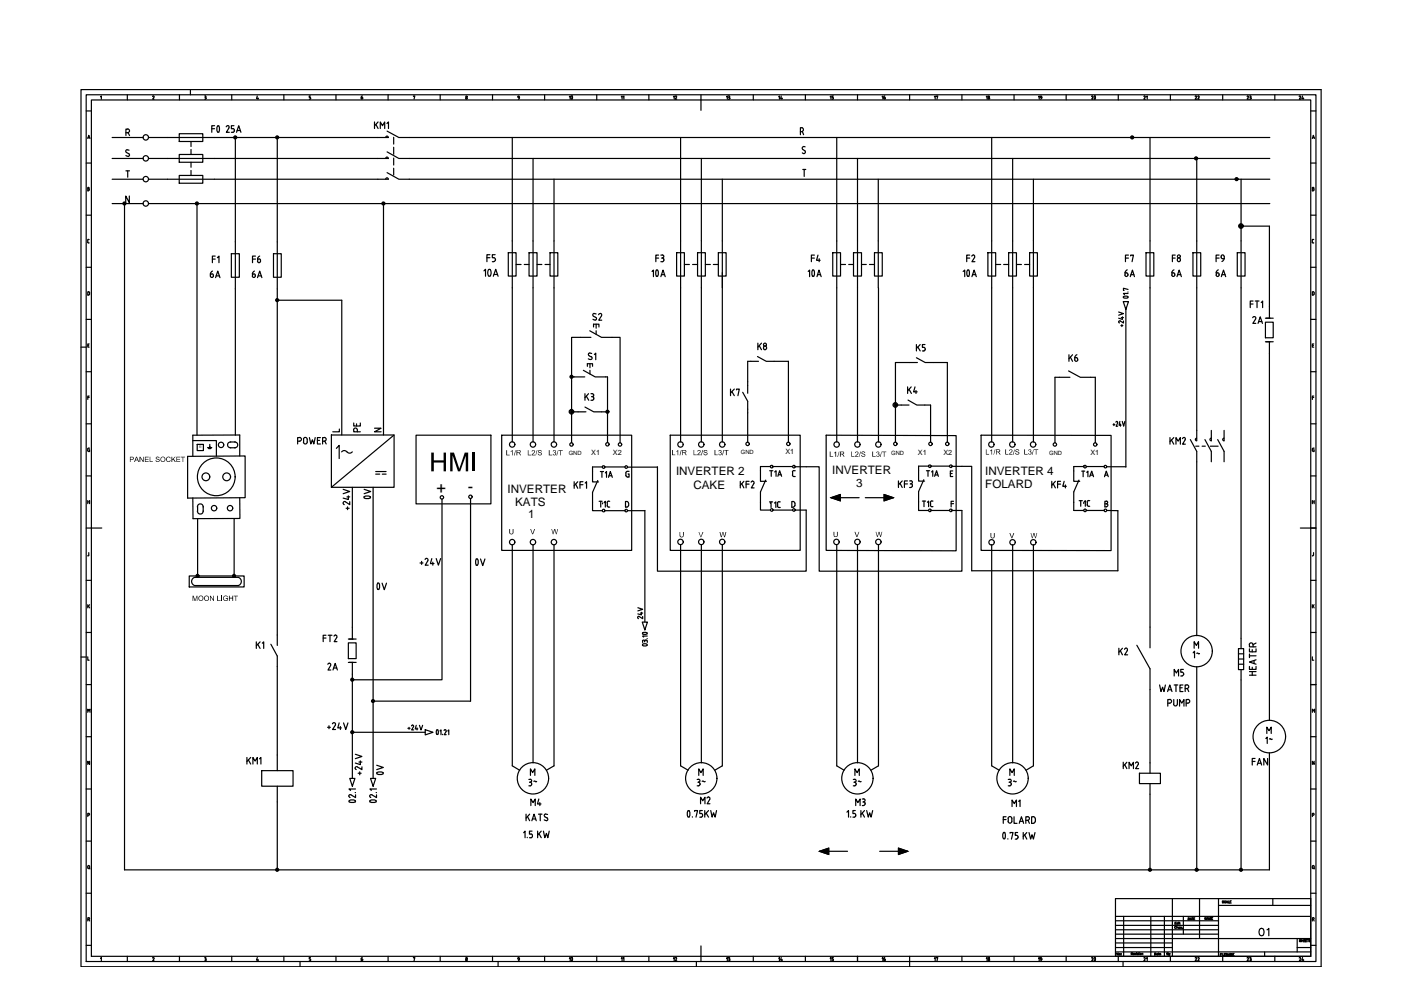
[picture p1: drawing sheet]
<svg xmlns="http://www.w3.org/2000/svg" width="297mm" height="210mm" viewBox="0 0 297 210" stroke-linecap="round" stroke-linejoin="round" font-family="sans-serif">
<!-- layer: 035 -->
<g fill="none" stroke="#000" stroke-width=".25">
<path d="M17.2 19h262.9v186h-262.9zM40.4 19v1.1M18.3 23.5h1.1M18.3 34.6h1.1M19.4 21.2h258.5v181.6h-258.5zM21.3 20.5l.2-.2v.7M27 20.1v1.1M32.3 20.5l.3-.1-.2 .6h.3M38 20.1v1.1M43.4 20.3h.1M43.4 21h.1M43.5 20.6h.1"/>
<path d="M43.5 20.3l.2 .2-.2 .1M43.5 20.6l.2 .2M43.7 20.9l-.2 .1M43.7 20.8v.1M49.1 20.1v1.1M54.6 20.3l-.2 .6h.4M54.7 20.7v.3M60.2 20.1v1.1M65.8 20.3h-.2v.3l.3 .2M65.9 20.8l-.1 .2h-.2M71.2 20.1v1.1M82.3 20.1v1.1"/>
<path d="M87.7 20.4l.3-.1-.2 .7M93.3 20.1v1.1M98.7 20.8l.2 .2 .1-.2M98.7 20.8l.2-.2 .1 .2M104.4 20.1v1.1M115.5 20.1v1.1M126.5 20.1v1.1M137.6 20.1v1.1M148.6 20.1v1.1M159.7 20.1v1.1M170.8 20.1v1.1M181.8 20.1v1.1"/>
<path d="M192.9 20.1v1.1M203.9 20.1v1.1M215 20.1v1.1M226 20.1v1.1M237.1 20.1v1.1M248.1 20.1v1.1M259.2 20.1v1.1M270.3 20.1v1.1M277.9 23.5h1.1M277.9 34.6h1.1M18.3 45.6h1.1M18.3 56.7h1.1"/>
<path d="M18.6 51.3l.3 .2M18.6 40h.2M18.6 51v.3M18.8 40l.2 .2-.2 .2M18.8 40l.1-.2-.3-.1v.8h.2M18.8 50.7l-.2 .2M18.8 50.8h.1M277.9 45.6h1.1M277.9 56.7h1.1M278.2 51.3l.2 .2M278.2 40h.3M278.4 50.7l-.2 .2v.4"/>
<path d="M278.4 51.5h.1M278.4 50.8h.1M278.4 40l.2 .2-.2 .2M278.4 40l.1-.2-.3-.1v.8h.3M17.2 73.6h1.1M18.3 67.7h1.1M18.3 78.8h1.1M18.6 61.9l.2-.1a.42 .42 0 0 1 .1 .7l-.3 .1zM18.6 73.2h.2M18.9 72.9h-.3v.7h.3M277.9 67.7h1.1M277.9 78.8h1.1"/>
<path d="M278.2 73.2h.3M278.4 61.8a.42 .42 0 0 1 .2 .7l-.2 .1M278.4 61.9h-.2v.7h.2M278.5 72.9h-.3v.7h.3M18.3 89.9h1.1M18.6 84.3h.3M18.6 95.2v.3M18.9 95.4h.1v.3l-.4-.2M18.9 84h-.3v.7M19 95l-.4 .2M277.9 89.9h1.1M278.2 95.2l.1 .4 .3 .1v-.3h-.1"/>
<path d="M278.2 84.3h.3M278.5 84h-.3v.7M278.6 95l-.4 .2M18.3 112h1.1M18.3 100.9h1.1M18.6 117.8h.1M18.6 106.4h.4M18.6 106.1v.7M18.8 117.7l-.1 .1M18.8 117.2v.5M19 106.1v.7M277.9 112h1.1"/>
<path d="M277.9 100.9h1.1M278.2 106.1v.7M278.2 106.4h.4M278.5 117.7l-.3 .1M278.5 117.2v.5M278.6 106.1v.7M17.2 139.3h1.1M18.3 123h1.1M18.3 134.1h1.1M18.6 139.3v.7h.3M18.6 128.2v.7M18.7 128.5l.3 .4"/>
<path d="M19 128.2l-.4 .4M277.9 123h1.1M277.9 134.1h1.1M278.2 139.3v.7h.3M278.2 128.2v.7M278.4 128.5l.2 .4M278.6 128.2l-.4 .4M18.3 145.1h1.1M18.3 156.2h1.1M277.9 145.1h1.1M277.9 156.2h1.1M278.2 151v-.6l.3 .3 .2-.3v.6"/>
<path d="M18.3 167.3h1.1M18.3 178.3h1.1M18.6 172.8h.3v-.3h-.3v.6M19 161.4v.7l-.4-.7v.7M277.9 167.3h1.1M277.9 178.3h1.1M278.2 172.8h.4v-.3h-.4v.6M278.6 161.4v.7l-.4-.7v.7M18.3 189.4h1.1M18.8 194.5l.1 .4-.3 .1M18.8 194.6h-.2v.7M18.9 195l.1 .3"/>
<path d="M236.5 199h12.1M236.5 199.9h12.1M236.5 198.1h21.8M236.5 197.1h21.8M236.5 196.2h21.8M236.5 195.2h21.8M238.2 194.3v8.5M244 194.3v8.5M246.9 194.3v8.5M250.9 194.3v3.8M254.3 190.5v8.5M258.3 192h19.6"/>
<path d="M269.9 190.5v1.5M277.9 189.4h1.1M278.2 184v-.3l.2-.2 .2 .2v.3M278.2 184l.2 .2 .2-.2M278.4 194.5l.2 .4-.4 .1M278.5 194.6h-.3v.7M278.5 195l.1 .3M278.5 184.1l.2 .1M18.3 200.4h1.1M21.3 203.2l.2-.2v.7M27 202.8v1.1M32.3 203.1l.3-.1v.2"/>
<path d="M32.7 203.3l-.3 .4h.3M38 202.8v1.1M43.4 203h.1M43.4 203.7h.1M43.5 203.3h.1M43.5 203l.2 .2-.2 .1M43.5 203.3l.2 .2M43.7 203.5l-.2 .2M43.7 203.5v.1M49.1 202.8v1.1M54.6 203l-.2 .6h.4M54.7 203.4v.3"/>
<path d="M60.2 202.8v1.1M63.6 203.9v1.1M65.6 203.7h.1M65.8 203h-.2v.3l.2 .1 .1 .2M65.9 203.5l-.2 .2M71.2 202.8v1.1M82.3 202.8v1.1M87.7 203.1l.3-.1-.2 .7M93.3 202.8v1.1M98.7 203.6l.2-.3 .1 .3M98.7 203.5l.2 .2 .1-.2M104.4 202.8v1.1"/>
<path d="M105.6 203.9v1.1M115.5 202.8v1.1M126.5 202.8v1.1M137.6 202.8v1.1M147.6 203.9v1.1M148.6 202.8v1.1M159.7 202.8v1.1M170.8 202.8v1.1M181.8 202.8v1.1M192.9 202.8v2.2M203.9 202.8v1.1M215 202.8v1.1"/>
<path d="M226 202.8v1.1M236.5 200.9h12.1M236.5 201.8h41.4M237.1 202.8v1.1M238.1 203.9v1.1M259.2 202.8v1.1M268.1 201.8v1M270.3 202.8v1.1M275 200.9h2.9M277.9 200.4h1.1"/>
<circle cx="98.9" cy="20.5" r=".15"/>
<circle cx="98.9" cy="203.2" r=".15"/>
</g>
<!-- layer: 07 -->
<path d="M18.3 20.1h260.7v183.8h-260.7zM148.6 21.2v2.2M19.4 112h2.2M275.7 112h2.2M236.5 190.5h41.4v12.3h-41.4zM236.5 194.3h41.4M248.6 199h29.3M248.6 190.5v12.3M258.3 190.5v12.3M275 199v2.8M148.6 200.6v2.2" fill="none" stroke="#000" stroke-width=".25"/>
<!-- layer: 025 -->
<g fill="none" stroke="#000" stroke-width=".25">
<path d="M249.1 195.7h.2M249.4 196.5a.2 .2 0 0 0-.3 0 .2 .2 0 0 0 0 .3 .2 .2 0 0 0 .3 0M249.4 195.5h-.3v.4h.3M249.5 196.6l.2-.1 .1 .3M249.5 196.4v.4M249.8 195.7h-.3v.2h.3M249.8 195.5v.4M249.9 196.7h.2l-.1-.2-.1 .3h.2M249.9 195.6h.1M249.9 195.7v.2M250 195.7h.2M250.1 195.5l.1 .4"/>
<path d="M250.5 196.6h-.2v.2h.2M250.7 196.8h.1M251.9 194.6a.22 .22 0 0 1 .3 .2 .22 .22 0 0 1-.3 .2zM252.3 195l.2-.4 .1 .4M252.3 194.9h.2M252.7 194.6h.2M252.8 194.6v.4M253.1 194.8h.1M253.3 194.6h-.2v.4h.2M255.8 194.5v.5l-.3-.5v.5M255.9 195l.2-.5 .1 .5M255.9 194.8h.2"/>
<path d="M256.3 195v-.5l.2 .5 .2-.5v.5M256.8 194.8h.2M257.1 194.5h-.3v.5h.3M259.4 191.1l-.2-.1v.2l.2 .2h-.2M259.9 191.1l-.1-.1-.2 .1 .1 .4 .2-.2M260 191.5l.1-.5 .2 .5M260 191.3h.3M260.4 191v.5h.3M260.8 191.2h.1M261.1 191h-.3v.5h.3M275.8 199.3h-.3l.3 .2-.1 .2-.2-.1M276 199.2v.5"/>
<path d="M276 199.4h.3M276.3 199.2v.5M276.4 199.4h.2M276.7 199.2h-.3v.5h.3M276.8 199.4h.2M277.1 199.2h-.3v.5h.3M277.1 199.2h.3M277.3 199.2v.5M277.8 199.3l-.2-.1-.1 .2 .3 .2h-.3M237.1 202v.5l-.3-.5v.5M237.7 202.2h.1M237.7 202.5h.1"/>
<path d="M239.8 202.2h.3v-.2h-.3v.4M240 202.2l.1 .2M240.3 202.3h.2l-.1-.2-.1 .3h.2M258.7 202.4h.2M259 202.2h-.3v.4M259.1 202.2v.4M259.3 202.2v.4h.2M259.6 202.4h.2M259.9 202.2h-.3v.4h.3M260.3 202.2v.4l-.3-.4v.4M260.4 202.6l.2-.4 .2 .4M260.5 202.5h.2"/>
<path d="M260.8 202.6v-.4l.2 .4 .2-.4v.4M261.4 202.4h.1M261.6 202.2h-.2v.4h.2"/>
<circle cx="237.4" cy="202.4" r=".15"/>
</g>
<g fill="none" stroke="#000" stroke-width=".25">
<path d="M23.8 29.2h6.6M23.8 33.6h6.6M23.8 38h6.6M31.5 29.2h4M31.5 33.6h4M31.5 38h4M45.5 29.2h34.6M45.5 33.6h34.6M45.5 38h34.6M49.9 29.2v22.1M58.8 29.2v22.1M86.8 29.2h182.4"/>
<path d="M86.8 33.6h182.4M86.8 38h182.4M108.6 29.2v21.9M113 33.6v17.5M117.5 38v13.1M144.3 29.2v21.9M148.7 33.6v17.5M153.1 38v13.1M177.4 29.2v21.9M181.8 33.6v17.5M186.2 38v13.1M210.3 29.2v21.9"/>
<path d="M214.7 33.6v17.5M219.1 38v13.1M243.8 29.2v21.9M253.7 33.6v17.5M263.1 38v13.1M23.8 43.2h6.6M26.4 43.2v141.2h242.7v-24.8M31.5 43.2h237.7M41.8 43.2v49.1M81.3 43.2v49M153.1 57.8v35.9M263.1 47.9h6v17.1"/>
<path d="M49.9 61.2v31.1M58.8 61.2v73.4M58.8 63.7h13.7v28.5M108.6 61v32.7M113 61v32.7M117.5 61v32.7M123.1 71.5h-1.9v22.4M128.8 79.9v7.4M129.7 71.5h1.8v22.4M144.3 61v32.7M148.7 61v32.7M158.5 76.6v4.3"/>
<path d="M164.1 76.6h3.1v17.2M177.4 61v32.7M181.8 61v32.7M186.3 61v32.7M192.9 76.9h-3v9M197.9 76.9h3v16.9M210.3 61v32.7M214.7 61v32.7M219.1 61v32.7M224.6 80h-.9v13.9M231.3 80h.9v13.9M238.7 65.6v33.4"/>
<path d="M243.8 61v72M253.7 61v30.3M263.1 61v74.3M269.1 74.9v77.8M121.2 87.3h1.4M127.5 87.3h1.3v6.5M128.3 99h4.2M133.1 99h6.3M139.4 99v22.1h31.5v-13h-2.3M158.5 86.7v7.1M163.4 99h.1M163.4 98.9h-2.2v1"/>
<path d="M163.9 98.9h4.1M168.6 99h5.1v22.1h30.2v-12.9h-2M191.1 85.9h-1.2v7.9M196.9 98.9h.1M196.9 98.8h-2.1v1M197.3 85.9v7.9M197.4 98.8h3.9M201.9 98.9h4.1v22.1h31v-12.7l-2.3-.1M234.7 99h4M253.7 97.9v36.9M41.9 110v12.1M49.6 110v12.1"/>
<path d="M74.7 103.3v29.7M79.1 103.3v61.7M93.7 105.8v38.3h-19M99.8 105.7v43h-20.7M108.6 115.5v46.9l1.6 .9M113 115.5v46.2M117.5 115.5v46.9l-1.6 .9M125.6 106.6v1.7h2.1M127.7 106.8h.1M128.3 108.3h4.2M133.1 108.3h3.6M136.7 108.2v23.7"/>
<path d="M144.3 115.5v46.9l1.6 .9M148.7 115.5v46.2M153.1 115.5v46.9l-1.6 .9M177.4 115.5v46.9l1.6 .9M181.8 115.5v46.2M186.3 115.5v46.9l-1.7 .9M194.8 106.4v1.8h2.1M196.9 106.7h.1M197.4 108.2h3.9M210.3 115.5v46.9l1.6 .9M214.7 115.5v46.2M219.1 115.5v46.9l-1.6 .9"/>
<path d="M227.7 106.5v1.7h2.1M229.8 106.8h.1M230.3 108.2h3.8M40.1 122.1h11.7v2.3h-11.7zM40.8 122.7l.5-.3h9.2a.91 .91 0 0 1 .7 .9 .91 .91 0 0 1-.7 .8l-9.2 .1a.91 .91 0 0 1-.5-1.5zM58.8 141.3v18.8M74.7 142.9v22.1M74.7 155.3h15.5M243.8 146.2v15.5M253.7 141.4v43M263.1 144.2v40.2M58.8 170v14.4"/>
<path d="M243.8 168.4v16"/>
</g>
<!-- layer: 0 -->
<g fill="none" stroke="#000" stroke-width=".25">
<path d="M35.5 33.6h10M35.5 38h10M35.5 29.2h10M38 28.3h5v1.7h-5zM38 32.8h5v1.6h-5zM38 37.2h5v1.6h-5zM80.1 33.6h2.3M80.1 38h2.3M81.8 33.6l.2-.3 .3 .3M81.8 38l.2-.3 .3 .3M82.1 27.8l2.5 1.4h2.2M82.1 32.2l2.5 1.4h2.2"/>
<path d="M82.1 36.6l2.5 1.4h2.2M49.1 53.8h1.6v5h-1.6zM49.9 51.3v9.9M58 53.8h1.6v5h-1.6zM58.8 51.3v9.9M108.6 51.1v9.9M112.2 53.6h1.7v4.9h-1.7zM113 51.1v9.9M116.6 53.6h1.7v4.9h-1.7zM117.5 51.1v9.9M143.5 53.6h1.6v4.9h-1.6zM144.3 51.1v9.9"/>
<path d="M147.9 53.6h1.6v4.9h-1.6zM148.7 51.1v9.9M152.3 53.6h1.7v4.9h-1.7zM153.1 51.1v9.9M176.6 53.6h1.6v4.9h-1.6zM177.4 51.1v9.9M181 53.6h1.7v4.9h-1.7zM181.8 51.1v9.9M185.4 53.6h1.7v4.9h-1.7zM186.2 51.1v9.9M209.5 53.6h1.6v4.9h-1.6zM210.3 51.1v9.9"/>
<path d="M213.9 53.6h1.6v4.9h-1.6zM214.7 51.1v9.9M218.3 53.6h1.6v4.9h-1.6zM219.1 51.1v9.9M243 53.6h1.6v4.9h-1.6zM243.8 51.1v9.9M252.9 53.6h1.7v4.9h-1.7zM253.7 51.1v9.9M262.3 53.6h1.7v4.9h-1.7zM263.1 51.1v9.9M224.6 80h2.3M226.6 78.6l2.5 1.4h2.2"/>
<path d="M238.2 64h1.1l-.6 1.6zM268.3 68.3h1.6v3.3h-1.6zM268.3 72.5h1.6M269.1 72.5v2.4M39.8 96.8l12.2-.1v8.8l-12.2 .1zM40.9 93.4h5v3.3M41.8 94.2h1.3v1.3h-1.3zM43.1 94.2h.1M44 94.9h.9M44.1 95h.7M44.2 95.1h.5M44.5 94.9h.1"/>
<path d="M44.5 94.2v.7M48.8 94.9h1.1M48.8 93.7h1.1M48.9 93.7a.61 .61 0 0 0-.7 .6 .61 .61 0 0 0 .7 .6M49.7 93.7a.61 .61 0 0 1 .7 .6 .61 .61 0 0 1-.7 .6M50.8 96.7v-4.5l-9.9 .1v4.4M70.3 92.2h13.3v11.1h-13.3zM71.3 95.1l.6-.7v2.8M72.4 95.8l.6-.3 .5 .3M73.6 95.8l.5 .3 .6-.3M79.7 100h2.2M83.6 92.2l-13.3 11.1"/>
<path d="M88.2 92.3h15.9v14.5h-15.9zM106.4 92.3h27.5v24.4h-27.5zM142.1 92.3h27.6v24.4h-27.6zM158.5 85.1v1.6M175.2 92.3l27.5 .1v24.4l-27.5-.1zM208 92.3h27.6v24.4h-27.6zM253.7 95.7v2.2M255.5 93.2l1.3 2.5v2.2M256.8 91.3v2.2l-.3-.3 .3-.3M258.2 93.2l1.3 2.5v2.2M259.5 91.3v2.2l-.3-.3 .3-.3M41.9 107.5a.61 .61 0 0 1 .6-.7 .61 .61 0 0 1 .6 .7"/>
<path d="M41.9 108.3a.61 .61 0 0 0 .6 .7 .61 .61 0 0 0 .6-.7M41.9 107.4v1M43.1 107.4v1M50.8 105.5l.1 4.4-10 .1v-4.4M126.7 101.9l-1.1 2.5v2.2M176.2 105.5l2-.7v1.4zM178.2 105.5h3.9M183.5 105.5h3.9M187.4 104.8l2 .7-2 .7zM194.8 104.2v2.2M228.8 101.8l-1.1 2.5v2.2M57.4 136.6l1.4 2.5v2.2"/>
<path d="M58.8 134.6v2.2M73.9 136.3h1.6v3.3h-1.6zM73.9 135.5h1.6M74.7 133v2.5M136.2 131.9h1.1l-.6 1.6zM241 136.8l2.8 5v4.4M243.8 133v4.4M262.6 137.5h1.1v4.5h-1.1zM262.6 138.6h1.1M262.6 139.7h1.1M263.1 135.3v2.2M73.9 140.4h1.6"/>
<path d="M74.7 140.4v2.5M90.2 154.7l1.6 .6-1.6 .5zM262.6 140.8h1.1M263.1 142v2.2M55.5 163.4h6.6v3.3h-6.6zM58.8 160.1v3.3M58.8 166.7v3.3M190.5 179.8l2 .7-2 .7zM241.6 163.9h4.4v2.2h-4.4zM243.8 166.1v2.3M173.7 180.5l2-.7v1.4zM175.7 180.5h4"/>
<path d="M186.5 180.5h4"/>
<circle cx="30.9" cy="29.1" r=".57"/>
<circle cx="30.9" cy="33.6" r=".57"/>
<circle cx="30.9" cy="38" r=".57"/>
<circle cx="58.8" cy="29.1" r=".32"/>
<circle cx="58.8" cy="29.1" r=".19"/>
<circle cx="58.8" cy="29.1" r=".11"/>
<circle cx="240" cy="29.1" r=".32"/>
<circle cx="240" cy="29.1" r=".19"/>
<circle cx="240" cy="29.1" r=".11"/>
<circle cx="253.6" cy="33.6" r=".32"/>
<circle cx="253.6" cy="33.6" r=".19"/>
<circle cx="253.6" cy="33.6" r=".11"/>
<circle cx="262.2" cy="38" r=".32"/>
<circle cx="262.2" cy="38" r=".19"/>
<circle cx="262.2" cy="38" r=".11"/>
<circle cx="26.4" cy="43.1" r=".32"/>
<circle cx="26.4" cy="43.1" r=".19"/>
<circle cx="26.4" cy="43.1" r=".11"/>
<circle cx="30.9" cy="43.1" r=".57"/>
<circle cx="41.7" cy="43.1" r=".32"/>
<circle cx="41.7" cy="43.1" r=".19"/>
<circle cx="41.7" cy="43.1" r=".11"/>
<circle cx="81.3" cy="43.1" r=".32"/>
<circle cx="81.3" cy="43.1" r=".19"/>
<circle cx="81.3" cy="43.1" r=".11"/>
<circle cx="263.1" cy="47.9" r=".49"/>
<circle cx="263.1" cy="47.9" r=".32"/>
<circle cx="263.1" cy="47.9" r=".15"/>
<circle cx="58.8" cy="63.6" r=".32"/>
<circle cx="58.8" cy="63.6" r=".19"/>
<circle cx="58.8" cy="63.6" r=".11"/>
<circle cx="121.2" cy="79.9" r=".32"/>
<circle cx="121.2" cy="79.9" r=".19"/>
<circle cx="121.2" cy="79.9" r=".11"/>
<circle cx="46.9" cy="94.3" r=".57"/>
<circle cx="108.6" cy="94.2" r=".57"/>
<circle cx="113" cy="94.2" r=".57"/>
<circle cx="117.4" cy="94.2" r=".57"/>
<circle cx="121.2" cy="87.3" r=".49"/>
<circle cx="121.2" cy="94.2" r=".36"/>
<circle cx="121.2" cy="87.3" r=".32"/>
<circle cx="121.2" cy="87.3" r=".15"/>
<circle cx="128.8" cy="94.2" r=".36"/>
<circle cx="128.8" cy="87.3" r=".32"/>
<circle cx="128.8" cy="87.3" r=".19"/>
<circle cx="128.8" cy="87.3" r=".11"/>
<circle cx="131.5" cy="94.2" r=".36"/>
<circle cx="132.8" cy="99" r=".28"/>
<circle cx="144.3" cy="94.2" r=".57"/>
<circle cx="148.7" cy="94.2" r=".57"/>
<circle cx="153.1" cy="94.2" r=".57"/>
<circle cx="158.5" cy="94.1" r=".36"/>
<circle cx="163.6" cy="98.9" r=".28"/>
<circle cx="167.1" cy="94.1" r=".36"/>
<circle cx="168.3" cy="98.9" r=".28"/>
<circle cx="177.4" cy="94.2" r=".57"/>
<circle cx="181.8" cy="94.2" r=".57"/>
<circle cx="186.2" cy="94.2" r=".57"/>
<circle cx="189.8" cy="85.9" r=".49"/>
<circle cx="189.8" cy="94.1" r=".36"/>
<circle cx="189.8" cy="85.9" r=".32"/>
<circle cx="189.8" cy="85.9" r=".15"/>
<circle cx="197.2" cy="98.9" r=".28"/>
<circle cx="197.3" cy="94.1" r=".36"/>
<circle cx="200.8" cy="94.1" r=".36"/>
<circle cx="201.6" cy="98.9" r=".28"/>
<circle cx="210.2" cy="94.2" r=".57"/>
<circle cx="214.6" cy="94.2" r=".57"/>
<circle cx="219" cy="94.2" r=".57"/>
<circle cx="223.7" cy="94.2" r=".36"/>
<circle cx="232.2" cy="94.2" r=".36"/>
<circle cx="234.4" cy="98.9" r=".28"/>
<circle cx="43.7" cy="101.1" r=".83"/>
<circle cx="45.4" cy="107.7" r=".57"/>
<circle cx="45.9" cy="101.1" r="4"/>
<circle cx="48.1" cy="101.1" r=".83"/>
<circle cx="48.8" cy="107.7" r=".57"/>
<circle cx="93.7" cy="105.5" r=".36"/>
<circle cx="99.7" cy="105.3" r=".36"/>
<circle cx="108.6" cy="114.9" r=".57"/>
<circle cx="113" cy="114.9" r=".57"/>
<circle cx="117.4" cy="114.9" r=".57"/>
<circle cx="128" cy="108.3" r=".28"/>
<circle cx="132.8" cy="108.3" r=".28"/>
<circle cx="144.3" cy="114.9" r=".57"/>
<circle cx="148.7" cy="114.9" r=".57"/>
<circle cx="153.1" cy="114.9" r=".57"/>
<circle cx="168.3" cy="108.1" r=".28"/>
<circle cx="177.3" cy="114.9" r=".57"/>
<circle cx="181.8" cy="114.9" r=".57"/>
<circle cx="186.2" cy="114.9" r=".57"/>
<circle cx="197.2" cy="108.2" r=".28"/>
<circle cx="201.6" cy="108.2" r=".28"/>
<circle cx="210.2" cy="115" r=".57"/>
<circle cx="214.7" cy="115" r=".57"/>
<circle cx="219.1" cy="115" r=".57"/>
<circle cx="230" cy="108.2" r=".28"/>
<circle cx="234.4" cy="108.2" r=".28"/>
<circle cx="41.9" cy="122.1" r=".32"/>
<circle cx="41.9" cy="122.1" r=".19"/>
<circle cx="41.9" cy="122.1" r=".11"/>
<circle cx="49.6" cy="122.1" r=".32"/>
<circle cx="49.6" cy="122.1" r=".19"/>
<circle cx="49.6" cy="122.1" r=".11"/>
<circle cx="253.7" cy="138.1" r="3.3"/>
<circle cx="74.7" cy="144.1" r=".32"/>
<circle cx="74.7" cy="144.1" r=".19"/>
<circle cx="74.7" cy="144.1" r=".11"/>
<circle cx="79.1" cy="148.6" r=".32"/>
<circle cx="79.1" cy="148.6" r=".19"/>
<circle cx="79.1" cy="148.6" r=".11"/>
<circle cx="269.1" cy="156.2" r="3.5"/>
<circle cx="113" cy="165" r="3.3"/>
<circle cx="148.7" cy="165" r="3.3"/>
<circle cx="181.8" cy="165" r="3.3"/>
<circle cx="214.7" cy="165" r="3.3"/>
<circle cx="58.8" cy="184.4" r=".32"/>
<circle cx="58.8" cy="184.4" r=".19"/>
<circle cx="58.8" cy="184.4" r=".11"/>
<circle cx="243.8" cy="184.4" r=".32"/>
<circle cx="243.8" cy="184.4" r=".19"/>
<circle cx="243.8" cy="184.4" r=".11"/>
<circle cx="253.7" cy="184.4" r=".32"/>
<circle cx="253.7" cy="184.4" r=".19"/>
<circle cx="253.7" cy="184.4" r=".11"/>
<circle cx="263.1" cy="184.4" r=".32"/>
<circle cx="263.1" cy="184.4" r=".19"/>
<circle cx="263.1" cy="184.4" r=".11"/>
</g>
<g fill="#000">
<path d="M91.4 96h.6v1.6h2.1v-1.6h.5v3.9h-.5v-1.8h-2.1v1.8h-.6zM95.4 96h.9l1.1 3.4 1.1-3.4h.8v3.9h-.6v-3.3l-1.1 3.3h-.5l-1.1-3.4v3.4h-.6zM100.2 96h.5v3.9h-.5zM107.3 95.4h.2v1h.6v.1h-.8zM108.3 95.7l.4-.3v1.1h-.1v-.8l-.3 .1zM109.3 95.4l-.2 1.2h-.1zM111.9 95.4h.1v1h.6v.1h-.7zM112.8 95.6l.4-.2a.48 .48 0 0 1 .1 .5 .48 .48 0 0 1-.3 .4l-.1 .1h.5v.1h-.7l.4-.5a.22 .22 0 0 0 .2-.2 .22 .22 0 0 0-.2-.2 .22 .22 0 0 0-.2 .1h-.2zM113.8 95.4h.1l-.4 1.2zM114.1 95.6l.5-.2 .3 .3-.2-.1a.22 .22 0 0 0-.3-.2 .22 .22 0 0 0-.2 .3 .22 .22 0 0 0 .3 .2l.4 .2v.3l-.5 .1a.24 .24 0 0 1-.3 0 .24 .24 0 0 1 .1-.3l.2 .2a.24 .24 0 0 0 .3 0 .24 .24 0 0 0 0-.3 .24 .24 0 0 0-.3-.1l-.3-.1zM116.4 95.4h.1v1h.6v.1h-.7zM117.2 95.5l.4-.1a.27 .27 0 0 1 .3 .3 .27 .27 0 0 1-.2 .3l.2 .1v.2a.35 .35 0 0 1-.4 .3 .35 .35 0 0 1-.3-.3h.1a.22 .22 0 0 0 .3 .1 .22 .22 0 0 0 .2-.3 .22 .22 0 0 0-.3-.1v-.1a.2 .2 0 0 0 .2-.1 .2 .2 0 0 0-.2-.3 .2 .2 0 0 0-.2 .2z"/>
<path d="M118.3 95.4l-.2 1.2h-.1zM118.4 95.4h.9v.2h-.4v.9h-.1v-.9h-.4zM142.5 95.4h.1v1h.6v.1h-.7zM143.4 95.7l.4-.3v1.1h-.1v-.8l-.3 .1zM144.4 95.4h.1l-.3 1.1h-.1zM147.1 95.4h.1v1h.5v.1h-.6zM147.9 95.5l.3-.1a.42 .42 0 0 1 .3 .4 .42 .42 0 0 1-.4 .5l-.1 .1h.6v.1h-.8l.4-.5a.25 .25 0 0 0 .2-.3 .25 .25 0 0 0-.4-.1l-.1 .1zM149 95.4h.1l-.4 1.1h-.1zM149.2 95.5l.4-.1a.21 .21 0 0 1 .3 .1 .21 .21 0 0 1-.1 .2v-.1a.22 .22 0 0 0-.2-.2 .22 .22 0 0 0-.2 .3 .22 .22 0 0 0 .2 .2h.1a.37 .37 0 0 1 .1 .6 .37 .37 0 0 1-.6-.2l-.1-.1 .2-.1 .1 .3a.27 .27 0 0 0 .4 0 .27 .27 0 0 0 0-.4 .27 .27 0 0 0-.3 0l-.3-.1zM151.5 95.4h.2v1h.5v.1h-.7zM152.4 95.5l.2-.1a.27 .27 0 0 1 .4 .2 .27 .27 0 0 1-.2 .3l.2 .1a.35 .35 0 0 1-.3 .5 .35 .35 0 0 1-.4-.3h.2a.21 .21 0 0 0 .2 .2 .21 .21 0 0 0 .2-.3 .21 .21 0 0 0-.3-.1v-.1a.19 .19 0 0 0 .2-.2 .19 .19 0 0 0-.1-.2 .19 .19 0 0 0-.2 .2h-.2zM153.4 95.4h.1l-.3 1.1h-.1z"/>
<path d="M153.6 95.4h.9v.1h-.4v1h-.2v-1h-.3zM175.9 95.7h.2v1h.5v.1h-.7zM176.9 96l.4-.3v1.1h-.2v-.8l-.2 .1zM177.9 95.7l-.2 1.2h-.2zM180.5 95.7h.1v1h.6v.1h-.7zM181.3 95.9l.2-.2 .5 .2-.1 .4-.4 .4h.5v.1h-.7l.5-.6v-.3a.21 .21 0 0 0-.2-.1 .21 .21 0 0 0-.1 .3l-.2-.1zM182.4 95.7h.1l-.4 1.2zM182.7 95.9l.4-.2 .4 .3h-.3a.25 .25 0 0 0-.3-.2 .25 .25 0 0 0-.1 .3 .25 .25 0 0 0 .4 .1v.1a.35 .35 0 0 1 .2 .5 .35 .35 0 0 1-.6 0l-.2-.3 .3 .2a.22 .22 0 0 0 .3 0 .22 .22 0 0 0-.1-.3l-.4-.2zM184.9 95.7h.2v1h.6v.1h-.8zM185.8 95.9l.2-.2a.3 .3 0 0 1 .4 .2 .3 .3 0 0 1-.1 .4l.2 .2-.1 .3h-.4l-.2-.1 .1-.2a.21 .21 0 0 0 .3 .2 .21 .21 0 0 0 .1-.2 .21 .21 0 0 0-.3-.2v-.1a.19 .19 0 0 0 .3-.1 .19 .19 0 0 0-.2-.3 .19 .19 0 0 0-.2 .2zM186.9 95.7l-.2 1.2h-.2zM187 95.7h.9v.2h-.4v.9h-.1v-.9h-.4z"/>
<path d="M209 95.3h.2v1h.5v.1h-.7zM209.9 95.5l.4-.2v1.1h-.1v-.9l-.2 .2zM210.9 95.3h.2l-.5 1.1zM213.1 95.3h.2v1h.5v.1h-.7zM214 95.4l.4-.1a.46 .46 0 0 1 .2 .5 .46 .46 0 0 1-.4 .3l-.1 .2h.6v.1h-.8l.5-.6a.21 .21 0 0 0 0-.4 .21 .21 0 0 0-.3 .2h-.2zM215.1 95.3l-.2 1.1h-.2zM215.3 95.4l.5-.2 .3 .4-.3-.2a.17 .17 0 0 0-.3 0 .17 .17 0 0 0 0 .3l.4 .1a.38 .38 0 0 1 0 .6 .38 .38 0 0 1-.6-.1v-.3h.1l.1 .2a.24 .24 0 0 0 .4 0 .24 .24 0 0 0 0-.3 .24 .24 0 0 0-.3 0v-.1a.28 .28 0 0 1-.3-.1 .28 .28 0 0 1 0-.3zM217.2 95.3h.1v1h.6v.1h-.7zM218 95.4l.2-.1a.3 .3 0 0 1 .4 .1 .3 .3 0 0 1-.1 .4l.2 .2-.1 .3-.4 .1-.2-.2 .1-.1a.21 .21 0 0 0 .3 .2 .21 .21 0 0 0 .1-.3 .21 .21 0 0 0-.2-.1v-.2a.19 .19 0 0 0 .2-.1 .19 .19 0 0 0-.2-.2 .19 .19 0 0 0-.2 .2zM219.1 95.3l-.2 1.1h-.1zM219.2 95.3h.9v.1h-.4v1h-.1v-1h-.4zM108 112.2h.1v.9h.3a.25 .25 0 0 0 .3 0 .25 .25 0 0 0 0-.3v-.6h.2l-.1 1-.3 .1-.4-.1z"/>
<path d="M112.4 112.2h.2l.3 .9 .4-.9h.1l-.4 1.1h-.2zM116.9 112.2h.1l.2 .9 .3-.9h.2l.2 .9 .3-.9h.1l-.3 1.1h-.1l-.3-1-.3 1h-.1zM144.1 112.8h.1l.1 .9 .1 .1 .4-.1v-.9h.2l-.1 .9-.1 .2h-.4l-.3-.1zM148.1 112.8h.1l.4 1 .4-1h.1l-.4 1.1h-.2zM152.6 112.8h.1l.2 1 .3-1h.2l.2 1 .2-1h.2l-.3 1.1h-.2l-.2-1-.3 1h-.1zM176.7 112.8h.2v.6a.28 .28 0 0 0 .3 .3 .28 .28 0 0 0 .2-.3v-.6h.2v.8l-.4 .3a.34 .34 0 0 1-.4-.4zM181.2 112.8h.1l.4 .9 .4-.9h.1l-.4 1.1h-.2zM185.7 112.8h.1l.2 .9 .3-.9h.2l.2 .9 .2-.9h.2l-.3 1.1h-.2l-.2-1-.3 1h-.1zM210 113h.2v.7a.29 .29 0 0 0 .3 .3 .29 .29 0 0 0 .2-.3v-.7h.2l-.1 1-.2 .2-.5-.1zM214 113h.2l.3 1 .4-1h.1l-.4 1.1h-.2zM218.5 113h.1l.2 1 .3-1h.2l.2 1 .3-1h.1l-.3 1.1h-.1l-.3-1-.3 1h-.1z"/>
<path d="M109.5 95.4h.8l.1 .2v.3l-.3 .1 .4 .5h-.2l-.4-.5h-.2v.5h-.2zM109.7 95.5v.4h.3a.19 .19 0 0 0 .3-.1 .19 .19 0 0 0-.2-.2z"/>
<path d="M144.6 95.4h.8a.31 .31 0 0 1 .1 .4 .31 .31 0 0 1-.3 .2l.4 .5h-.2l-.3-.5h-.3v.5h-.2zM144.8 95.5v.4h.3a.2 .2 0 0 0 .3-.2 .2 .2 0 0 0-.3-.2z"/>
<path d="M178.1 95.7h.5a.3 .3 0 0 1 .4 .3 .3 .3 0 0 1-.3 .3l.4 .5h-.2l-.4-.5h-.2v.5h-.2zM178.3 95.9v.3h.3a.18 .18 0 0 0 .2-.2 .18 .18 0 0 0-.2-.1z"/>
<path d="M211.2 95.3l.8 .1v.3l-.3 .2 .5 .5h-.3l-.3-.5h-.3v.5h-.1zM211.3 95.4v.3h.4a.18 .18 0 0 0 .2-.1 .18 .18 0 0 0-.2-.2z"/>
</g>
<!-- layer: DESC -->
<g fill="none" stroke="#000" stroke-width=".25">
<path d="M111 176.6l.3-.4v1.4M111.5 172.6v1.4M111.8 177.5v.1M111.8 173.1l.5 .9M112.6 176.8l.2 .2v.5l-.5 .1M112.8 174l.4-1.4 .5 1.4M112.8 176.2h-.5v.7h.3M114 176.2v1.4M114.3 176.8l.5 .8M114.5 172.6v1.4M114.8 176.2l-.8 .9M115.2 176.2l.3 1.4 .4-.9 .2 .9 .3-1.4"/>
<path d="M115.4 173.8l.4 .2M116 173.4l.1 .4-.3 .2M146.2 171.9h-.1a.77 .77 0 0 0 0 1.3h.1M212.7 173.8h.6M213 176.6l.2 .6-.2 .6M213.1 176.6l-.1-.1a.77 .77 0 0 0 0 1.4l.1-.1M213.3 173.2h-.6v1.4M213.7 177.8v.1M213.8 173.6v.5M214.2 176.6v-.1h.6l-.4 1.4M214.5 173.6v.5a.4 .4 0 0 1-.4 .4 .4 .4 0 0 1-.4-.4M215 173.2v1.4h.6"/>
<path d="M215.3 177.9h.2M215.5 177.1l.3 .3M215.8 176.5h-.5v.6h.2M215.8 177.4v.3l-.3 .2M216.1 174.6l.5-1.4 .4 1.4M216.2 174.1h.7M216.9 176.5v1.4M217.2 177l.5 .9M217.7 176.5l-.8 .9M217.9 173.1a.4 .4 0 0 1 .4 .4 .4 .4 0 0 1-.4 .4h-.4M217.9 173.2h-.4v1.4M218 173.9l.3 .7"/>
<path d="M218.2 176.5l.3 1.4 .3-.9 .3 .9 .3-1.4M219 173.1l.3 .1 .2 .4M219.1 173.2h-.4v1.4h.4M219.5 174.1l-.2 .4-.3 .1M219.5 173.6v.5"/>
</g>
<!-- layer: WIREFIXED -->
<g fill="none" stroke="#000" stroke-width=".25">
<path d="M26.7 33l.5 .1M26.7 28.1h.4M26.7 36.2h.8M26.9 32.4l.6 .4-.1 .3-.3 .1M27 31.7l-.3 .3 .1 .3M27 31.8l.4 .1M27.1 27.3a.4 .4 0 0 1 .4 .4 .4 .4 0 0 1-.4 .4M27.1 27.4h-.4v1.3M27.1 36.2v1.4M27.2 28.1l.3 .6M169.7 27.9h.3M170 27.9a.42 .42 0 0 0 .3-.4 .42 .42 0 0 0-.3-.4h-.3v1.5"/>
<path d="M170.1 32.4l.4 .2M170.1 27.9l.3 .7M170.2 35.9h.6M170.3 31.7l.4 .4v.4h-.2M170.4 31.1l-.3 .2 .1 .4M170.4 31.1h.3M170.5 35.9v1.5M27.4 41.6v1.4l-.7-1.4v1.4"/>
</g>
<!-- layer: XREF -->
<g fill="none" stroke="#000" stroke-width=".25">
<path d="M238.2 62.9v.2M238.2 63.1h.9M238.2 62.9h.9M239.1 62.9v.2M239.1 61.9h.1M239.2 62.2h-1l.2 .3M239.2 61.4l-1-.3v.5h.1M136.2 135.9l.2-.2 .3 .4M136.3 136.6h.9M136.3 134.2l.6-.1 .3 .1a.55 .55 0 0 1-.5 .3 .55 .55 0 0 1-.5-.3zM136.3 136v.2M136.3 136.6l-.1 .1a.54 .54 0 0 0 .5 .3 .54 .54 0 0 0 .5-.3v-.1"/>
<path d="M136.9 135.7l-.3 .2M136.9 135.7h.1M137 135.7l.2 .1v.4M137.2 135.4h.1M137.2 134.9h-.9l.2 .2M92.7 154.7a.55 .55 0 0 1 .3 .5 .55 .55 0 0 1-.3 .5l-.2-.3zM93.3 155l.2-.2v1M93.8 155.7v.1M94.1 154.9l.4-.2 .1 .4M94.6 155.1l-.4 .7h.4M94.9 155l.3-.2v1M74 168.8l.2 .3"/>
<path d="M74.1 170h-.1a.77 .77 0 0 1 1.4 0h-.1M74.1 170l.6 .2 .6-.2M74.4 168.5a.32 .32 0 0 0-.5 .3M75.3 168h.1M75.4 168.5v.6l-.9-.5M75.4 167.3h-1.4l.3 .3M78.5 169.7v.3M78.5 170l.6 .2 .6-.2M79.7 169.7v.3"/>
</g>
<!-- layer: TAGS -->
<g fill="none" stroke="#000" stroke-width=".25">
<path d="M265.1 64.5h.6M265.7 63.8h-.6v1.4M266.1 63.8h.8M266.5 63.8v1.4M267.4 64.2l.3-.4v1.4M133.4 99.9l-.5 .1-.2 .3M163.2 99.8h.7M163.5 99.8v1.2M168.3 99.8l-.3 .3M168.3 99.8h.3M196.4 99.8h.7M196.8 99.8v1.2"/>
<path d="M202 99.9h-.5v1.1h.5M121.7 102.1v1.4M122 102.6l.5 .9M122.5 102.1l-.8 .9M123 102.8h.6M123.6 102.1h-.6v1.4M124.1 102.4l.3-.3v1.4M127 106.3h.7M127.4 106.3v1.2M128.1 106.6l.2-.3v1.2M128.7 107.2l.3 .3M128.8 106.6v.6"/>
<path d="M129 106.2l-.3 .4M129.1 106.3h.2M129.1 107.5h.2M132.7 100.3v.7l.3 .1M132.9 106.3l.4 .4M132.9 106.3h-.3v1.2h.3M133.2 100.5h.2v.7h-.4M133.3 107.2l-.4 .3M133.3 106.7v.5M164.2 100.1l.3-.3v1.2M164.9 101l.4-1.2 .4 1.2M165 100.7h.6"/>
<path d="M168 100.7l.2 .3h.4M168 100.1v.6M168.2 106.3l.3 .4M168.5 107.2l-.3 .3M168.6 106.7v.5M195.6 106.2h.6M195.9 106.2v1.2M196.6 106.5l.3-.3v1.2M197.5 100.1l.3-.3v1.2M197.8 106.2l-.5 .2v.7l.1 .3h.4M198.1 101l.5-1.2 .4 1.2M198.3 100.7h.5"/>
<path d="M201.5 100.4h.4M201.7 106.8h.5M202.2 106.3h-.5v1.2M228.8 106.2h.7M229.1 106.2v1.1M229.9 106.4l.2-.2v1.1M230.5 107l.3 .3M230.5 106.5v.5M230.8 106.1l-.3 .3M230.8 106.2h.2M230.8 107.3h.2M234.2 101.1l.4-1.2 .4 1.2"/>
<path d="M234.3 106.8h.3M234.3 100.7h.6M234.6 106.2l.3 .3-.3 .3a.32 .32 0 0 1 .3 .3 .32 .32 0 0 1-.3 .3M234.6 106.3h-.3v1.2h.3M264.9 136.7a.4 .4 0 0 1 .4-.4 .4 .4 0 0 1 .4 .4M264.9 137.6v.6h1.4v-.6M264.9 136.7v.4h1.4M264.9 139.1h1.4M264.9 138.7v.7M265.5 137.7v.5M265.7 136.7v.4M266.3 139.9l-1.4 .5 1.4 .4"/>
<path d="M266.3 136.3l-.6 .4M264.9 141.3v.6h1.4v-.6M264.9 143.2h1.4M264.9 142.4h1.4M265.5 141.5v.4M265.5 142.4v.8M265.9 140.1v.6"/>
</g>
<!-- layer: LINK -->
<g fill="none" stroke="#000" stroke-width=".25">
<path d="M40.5 30v1.1M40.5 31.7v1.1M40.5 34.4v1.1M40.5 36.1v1.1M83.5 29.1v1.5M83.5 31.2v1.5M83.5 33.5v1.5M83.5 35.7v1.4M109.4 56.1h1.1M111.2 56.1h1M113.9 56.1h1M115.6 56.1h1"/>
<path d="M145.1 56.1h1.1M146.8 56.1h1.1M149.5 56.1h1.1M151.2 56.1h1.1M178.2 56.1h1.1M179.9 56.1h1.1M182.7 56.1h1M184.3 56.1h1.1M211.1 56.1h1.1M212.8 56.1h1.1M215.5 56.1h1.1M217.2 56.1h1.1"/>
<path d="M253.5 94.6h.7M254.9 94.6h.7M256.6 94.6h1.7"/>
</g>
<!-- layer: 0 -->
<path d="M176.2 105.5l2-.7v1.4zM187.4 104.8l2 .7-2 .7zM190.5 179.8l2 .7-2 .7zM173.7 180.5l2-.7v1.4z" fill="#000" stroke="#000" stroke-width=".21"/>
<g fill="#000">
<path d="M29.6 96.8h.1l.6 .9v-.9h.2v1.1h-.2l-.6-.8v.8h-.1zM30.7 96.8h.8v.2h-.7v.3h.7v.1h-.7v.4h.7v.1h-.8zM31.7 96.8h.2v1h.5v.1h-.7zM33 97l.5-.2 .3 .3-.2-.1a.24 .24 0 0 0-.3-.1 .24 .24 0 0 0-.1 .4 .24 .24 0 0 0 .4 0 .38 .38 0 0 1 0 .7 .38 .38 0 0 1-.6-.3l.1-.1a.25 .25 0 0 0 .3 .3 .25 .25 0 0 0 .2-.4l-.5-.1zM35.4 96.9l.4-.1 .3 .2 .1 .1-.2 .1-.1-.2-.2-.1-.3 .3v.4l.1 .2h.4l.2-.2h.1l-.2 .3-.7-.1-.1-.5zM36.4 96.8h.1v.6l.7-.6-.4 .5 .5 .6h-.2l-.4-.5-.2 .2v.3h-.1zM37.4 96.8h.8v.2h-.7v.3h.7v.1h-.7v.4h.7v.1h-.8zM38.3 96.8h.9v.2h-.4v.9h-.1v-.9h-.4zM40.8 126.3h.2l.3 .9 .4-.9h.2v1.1h-.2v-.9l-.3 .9h-.1l-.3-.9v.9h-.2zM44.5 126.3l.7 .9v-.9h.2v1.1l-.8-.9v.9h-.1zM46 126.3h.2v1h.6v.1h-.8zM46.9 126.3h.2v1.1h-.2z"/>
<path d="M47.4 126.5l.3-.2h.4l.2 .3-.6-.2-.2 .2-.1 .3 .2 .3 .4 .1 .2-.3h-.3v-.2h.4v.4l-.2 .2-.7-.1-.1-.2zM48.5 126.3h.2v.4h.6v-.4h.1v1.1h-.1v-.5h-.6v.5h-.2zM49.6 126.3h.8v.1h-.3v1h-.2v-1h-.3z"/>
<path d="M27.5 96.8h.7l.2 .3-.1 .3-.6 .1v.4h-.2zM27.7 97v.4h.3a.2 .2 0 0 0 .2-.2 .2 .2 0 0 0-.2-.2z"/>
<path d="M28.9 96.8h.1l.5 1.1h-.2l-.1-.3h-.5l-.1 .3h-.2zM28.9 97l-.1 .5h.4z"/>
<path d="M34 97.4a.57 .57 0 0 1 1.1 0 .57 .57 0 0 1-1.1 0zM34.1 97.4a.45 .45 0 0 0 .9 0 .45 .45 0 0 0-.9 0z"/>
<path d="M42 126.8a.55 .55 0 0 1 1.1 0 .55 .55 0 0 1-1.1 0zM42.2 126.9a.43 .43 0 0 0 .8 0 .43 .43 0 0 0-.8 0z"/>
<path d="M43.3 126.8a.56 .56 0 0 1 1.1 0 .56 .56 0 0 1-1.1 0zM43.3 126.9a.45 .45 0 0 0 .9 0 .45 .45 0 0 0-.9 0z"/>
</g>
<!-- layer: WIREREF -->
<path d="M135.2 128.8l1.1 .4-1.1 .3M135.6 130.7l-.4 .1 .2 .4M135.8 130h.5M136 129.8v.6l-.8-.2M136.3 130.7v.5l-.7-.4M86.5 154.4h.4M86.7 154.2v.4M87.2 153.9l.3-.2 .2 .2-.4 .9h.4M88.3 153.8l-.3 .7h.6M88.4 154.3v.5M88.9 153.8l.4 1 .3-1" fill="none" stroke="#000" stroke-width=".25"/>
<!-- layer: WIREREF_DEST -->
<path d="M237.2 66.2l1 .3-1 .3M237.6 69h.5M237.7 67.3h.5M237.9 68.8v.4M238 67.2v.5l-.8-.2M238.2 68.1v.4l-.9-.5-.1 .2 .1 .3" fill="none" stroke="#000" stroke-width=".25"/>
<!-- layer: WIRENO -->
<path d="M236 90h.4M236.2 89.8v.4M236.6 89.5l.3-.1v.3M237 89.7l-.4 .7h.4M237.4 89.4l-.1 .8h.4M237.6 89.9v.5M237.9 89.4l.3 1 .3-1" fill="none" stroke="#000" stroke-width=".25"/>
<g font-size="6.2">
<text x="43" y="30">F0</text>
<text x="100.5" y="60.3">10A</text>
<text x="83.3" y="167.6" transform="rotate(-90 83.3 167.6)">0V</text>
</g>
<g font-size="5.7">
<text x="136.2" y="60.3">10A</text>
<text x="169.3" y="60.3">10A</text>
<text x="202.1" y="60.3">10A</text>
<text x="124.2" y="69.8">S2</text>
<text x="123.1" y="78.3">S1</text>
<text x="80.4" y="109" transform="rotate(-90 80.4 109)">0V</text>
<text x="98.1" y="121.7">0V</text>
<text x="76.9" y="126.6">0V</text>
</g>
<g font-size="4.9">
<text x="147.8" y="171.8">M2</text>
<text x="266" y="199.7">01</text>
</g>
<g font-size="4.4">
<text x="119.2" y="22.6">10</text>
<text x="230" y="22.6">20</text>
<text x="46.9" y="29.3">25A</text>
<text x="78.7" y="28.6">KM1</text>
<text x="43.7" y="60">6A</text>
<text x="44.1" y="56.8">F1</text>
<text x="52.6" y="60">6A</text>
<text x="52.6" y="56.8">F6</text>
<text x="102.3" y="56.8">F5</text>
<text x="138.3" y="56.8">F3</text>
<text x="171.1" y="56.8">F4</text>
<text x="203.9" y="56.8">F2</text>
<text x="237.8" y="60">6A</text>
<text x="237.8" y="56.8">F7</text>
<text x="247.6" y="60">6A</text>
<text x="247.6" y="56.8">F8</text>
<text x="256.8" y="60">6A</text>
<text x="256.8" y="56.8">F9</text>
<text x="264.6" y="69.8">2A</text>
<text x="159.8" y="75.5">K8</text>
<text x="225.8" y="78">K6</text>
<text x="123.1" y="86.1">K3</text>
<text x="154.2" y="85">K7</text>
<text x="191.6" y="84.7">K4</text>
<text x="62.1" y="95.2">POWER</text>
<text x="77.6" y="92.8" transform="rotate(-90 77.6 92.8)">PE</text>
<text x="247.3" y="95.2">KM2</text>
<text x="155.9" y="104.8">KF2</text>
<text x="189.4" y="104.4">KF3</text>
<text x="222.2" y="104.8">KF4</text>
<text x="75.5" y="109.4" transform="rotate(-90 75.5 109.4)">+24V</text>
<text x="88.2" y="121">+24V</text>
<text x="67.7" y="137.2">FT2</text>
<text x="53.6" y="138.6">K1</text>
<text x="68.4" y="143.2">2A</text>
<text x="236.4" y="140.1">K2</text>
<text x="252.2" y="140.8">1~</text>
<text x="244.8" y="147.8">WATER</text>
<text x="248" y="144.6">M5</text>
<text x="68.4" y="155.9">+24V</text>
<text x="246.6" y="151">PUMP</text>
<text x="267.4" y="158.8">1~</text>
<text x="51.5" y="163.3">KM1</text>
<text x="78" y="165.5" transform="rotate(-90 78 165.5)">+24V</text>
<text x="111.1" y="167.9">3~</text>
<text x="146.8" y="167.9">3~</text>
<text x="179.9" y="167.9">3~</text>
<text x="212.7" y="167.9">3~</text>
<text x="237.4" y="164">KM2</text>
<text x="264.6" y="163.3">FAN</text>
<text x="111.8" y="172.2">M4</text>
<text x="180.6" y="172.2">M3</text>
<text x="213.8" y="172.2">M1</text>
<text x="119.2" y="205.3">10</text>
<text x="230" y="205.3">20</text>
</g>
<g font-size="4">
<text x="193.3" y="75.5">K5</text>
<text x="126.3" y="102.3">T1A</text>
<text x="228.6" y="102.3">T1A</text>
<text x="162.3" y="108.7">T1C</text>
</g>
<g font-size="3.5">
<text x="75.8" y="22.2">6</text>
<text x="108.7" y="22.2">9</text>
<text x="141.8" y="22.2">12</text>
<text x="153.1" y="22.2">13</text>
<text x="164.4" y="22.2">14</text>
<text x="175" y="22.2">15</text>
<text x="186.3" y="22.2">16</text>
<text x="197.2" y="22.2">17</text>
<text x="211" y="22.2" transform="rotate(-90 211 22.2)">18</text>
<text x="222.2" y="22.2" transform="rotate(-90 222.2 22.2)">19</text>
<text x="241.7" y="22.2">21</text>
<text x="252.6" y="22.2">22</text>
<text x="266.3" y="22.2" transform="rotate(-90 266.3 22.2)">23</text>
<text x="274.5" y="22.2">24</text>
<text x="17.6" y="30.7">A</text>
<text x="277.3" y="30.7">A</text>
<text x="69.5" y="92.8">L</text>
<text x="78.7" y="92.8">N</text>
<text x="92.5" y="104.6">+</text>
<text x="99.2" y="104.3">-</text>
<text x="17.6" y="152.4">M</text>
<text x="17.6" y="185.6">Q</text>
<text x="246.6" y="203.9">By</text>
<text x="75.8" y="205">6</text>
<text x="108.7" y="205">9</text>
<text x="141.8" y="205">12</text>
<text x="153.1" y="205">13</text>
<text x="164.4" y="205">14</text>
<text x="175" y="205">15</text>
<text x="186.3" y="205">16</text>
<text x="197.2" y="205">17</text>
<text x="211" y="205" transform="rotate(-90 211 205)">18</text>
<text x="222.2" y="205" transform="rotate(-90 222.2 205)">19</text>
<text x="241.7" y="205">21</text>
<text x="252.6" y="205">22</text>
<text x="266.3" y="205" transform="rotate(-90 266.3 205)">23</text>
<text x="274.5" y="205">24</text>
</g>
<g font-size="3.1">
<text x="133.3" y="22.2" transform="rotate(-90 133.3 22.2)">11</text>
<text x="133.3" y="205" transform="rotate(-90 133.3 205)">11</text>
</g>
<g font-size="2.5">
<text x="143.3" y="100.6">INVERTER 2</text>
<text x="176.4" y="100.5">INVERTER</text>
<text x="208.9" y="100.7">INVERTER 4</text>
<text x="107.6" y="104.5">INVERTER</text>
<text x="109.2" y="107.2">KATS</text>
<text x="147" y="103.6">CAKE</text>
<text x="181.5" y="103.2">3</text>
<text x="208.9" y="103.4">FOLARD</text>
<text x="112" y="109.9">1</text>
</g>
<g font-size="1.5">
<text x="125.3" y="96.5">X1</text>
<text x="129.9" y="96.5">X2</text>
<text x="166.5" y="96.3">X1</text>
<text x="194.6" y="96.5">X1</text>
<text x="200" y="96.5">X2</text>
<text x="231.2" y="96.5">X1</text>
</g>
<g font-size="1.2">
<text x="120.6" y="96.5">GND</text>
<text x="157.1" y="96.3">GND</text>
<text x="189" y="96.5">GND</text>
<text x="222.4" y="96.5">GND</text>
</g>
<text font-size=".8" x="42.2" y="95">R</text>
</svg>
